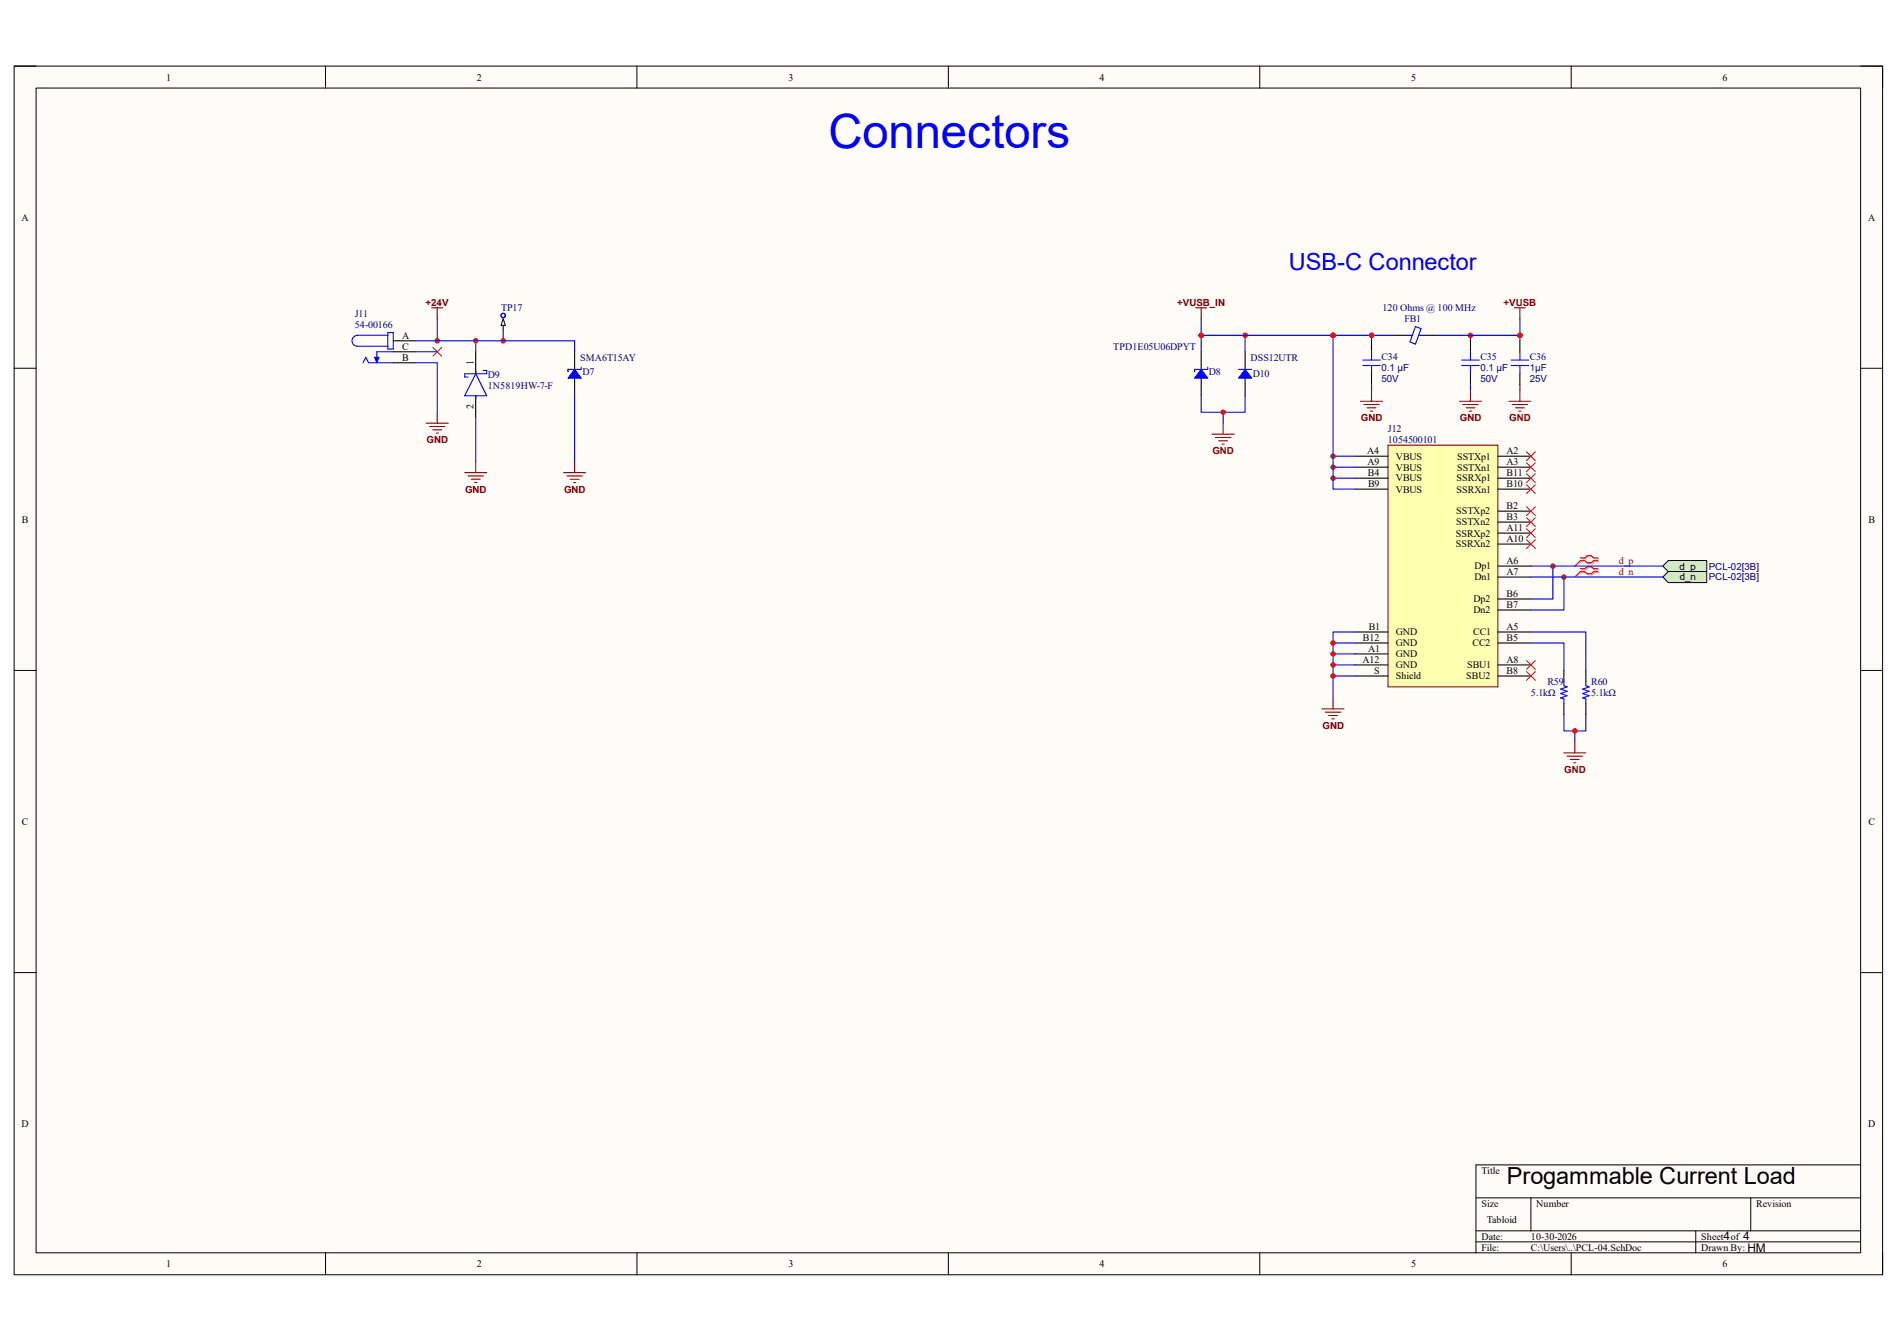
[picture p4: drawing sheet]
<svg xmlns="http://www.w3.org/2000/svg" width="297mm" height="210mm" viewBox="0 0 297 210" stroke-linecap="round" stroke-linejoin="round" font-family="sans-serif">
<path d="M2.2 10.4h292.6v189.2h-292.6z" fill-rule="evenodd" fill="#fffcf8"/>
<path d="M2.2 10.4h292.6v189.2h-292.6z" fill="none" stroke="#000" stroke-width=".16"/>
<path d="M5.7 13.8h285.6v182.4h-285.6z" fill-rule="evenodd" fill="#fffcf8"/>
<g fill="none" stroke="#000" stroke-width=".16">
<path d="M2.2 10.3h3.4M5.7 13.8h285.6v182.4h-285.6zM51 10.3v3.5M99.7 10.4v3.4M148.5 10.4v3.4M197.2 10.4v3.4M246 10.4v3.4M291.3 10.4h3.5v3.4M2.2 57.7h3.4M291.3 57.7h3.5M2.2 105h3.4M291.3 105h3.5"/>
<path d="M2.2 152.3h3.4M291.3 152.3h3.5M51 196.2v3.4M99.7 196.2v3.4M148.5 196.2v3.4M197.2 196.2v3.4M231.1 187.6h60.2M231.1 192.8h60.2M231.1 194.5h60.2M239.7 187.6v5.2M246 196.2v3.4M265.5 192.8v3.4"/>
<path d="M274.1 187.6v5.2M291.3 182.4h-60.2v13.8M294.8 196.2v3.4"/>
</g>
<path d="M66.7 66.3h3.5M67.3 66.8h2.4M67.8 67.3h1.3M68.3 67.8h.3M68.5 64.6v1.7M72.8 74h3.4M73.3 74.5h2.4M73.8 75.1h1.4M74.3 75.6h.4M74.5 72.3v1.7" fill="none" stroke="#800000" stroke-width=".17"/>
<path d="M67.8 54.4l1.3 1.4M69.1 54.4l-1.3 1.4" fill="none" stroke="#f00" stroke-width=".16"/>
<path d="M78.8 49.9v1.7" fill="none" stroke="#000" stroke-width=".17"/>
<path d="M78.8 49.9l.3 1.1h-.7z" fill="#f8fcff"/>
<path d="M78.8 49.9l.3 1.1h-.7z" fill="none" stroke="#000" stroke-width=".16"/>
<g fill="none" stroke="#00f" stroke-width=".17">
<circle cx="78.8" cy="49.4" r=".34"/>
<circle cx="78.8" cy="49.4" r=".35"/>
</g>
<path d="M90 55.1v2.7M90 59.2v2.8" fill="none" stroke="#000" stroke-width=".17"/>
<path d="M90 57.8l1 1.4h-2.1z" fill="#00f"/>
<path d="M65 56.8h3.5v7.8M65 55.1h3.5M68.5 49.9v3.5M90 57.8l1 1.4h-2.1zM91 57.5v.3h-2.1v.4" fill="none" stroke="#00f" stroke-width=".17"/>
<path d="M88.2 74h3.5M88.8 74.5h2.4M89.3 75.1h1.4M89.8 75.6h.3M90 72.3v1.7" fill="none" stroke="#800000" stroke-width=".17"/>
<circle cx="68.5" cy="53.4" r=".34" fill="#f00"/>
<circle cx="68.5" cy="53.4" r=".34" fill="none" stroke="#f00" stroke-width=".16"/>
<path d="M74.5 53.4v1.7" fill="none" stroke="#00f" stroke-width=".17"/>
<circle cx="74.5" cy="53.4" r=".34" fill="#f00"/>
<circle cx="74.5" cy="53.4" r=".34" fill="none" stroke="#f00" stroke-width=".16"/>
<path d="M78.8 51.6v1.8" fill="none" stroke="#00f" stroke-width=".17"/>
<circle cx="78.8" cy="53.4" r=".34" fill="#f00"/>
<circle cx="78.8" cy="53.4" r=".34" fill="none" stroke="#f00" stroke-width=".16"/>
<path d="M67.6 48.2h1.7M68.5 48.2v1.7" fill="none" stroke="#800000" stroke-width=".17"/>
<path d="M217.3 69.7h17.2v37.9h-17.2z" fill-rule="evenodd" fill="#ffffb0"/>
<path d="M217.3 69.7h17.2v37.9h-17.2z" fill="none" stroke="#800000" stroke-width=".16"/>
<g fill="none" stroke="#000" stroke-width=".17">
<path d="M212.2 71.4h5.1M212.2 73.2h5.1M212.2 76.6h5.1M212.2 74.9h5.1M234.5 71.4h5.2M234.5 73.2h5.2M234.5 76.6h5.2M234.5 74.9h5.2M212.2 99h5.1M234.5 99h5.2M234.5 88.7h5.2M234.5 90.4h5.2"/>
<path d="M234.5 85.2h5.2M234.5 83.5h5.2M234.5 80.1h5.2M234.5 81.8h5.2M234.5 93.8h5.2M234.5 95.5h5.2M212.2 102.4h5.1M212.2 104.1h5.1M212.2 100.7h5.1M212.2 105.9h5.1M234.5 104.1h5.2M234.5 100.7h5.2"/>
<path d="M234.5 105.9h5.2"/>
</g>
<path d="M208.7 71.4h3.5" fill="none" stroke="#00f" stroke-width=".17"/>
<circle cx="208.7" cy="71.4" r=".34" fill="#f00"/>
<circle cx="208.7" cy="71.4" r=".34" fill="none" stroke="#f00" stroke-width=".16"/>
<path d="M208.7 73.2h3.5" fill="none" stroke="#00f" stroke-width=".17"/>
<circle cx="208.7" cy="73.2" r=".34" fill="#f00"/>
<circle cx="208.7" cy="73.2" r=".34" fill="none" stroke="#f00" stroke-width=".16"/>
<path d="M208.7 74.9h3.5" fill="none" stroke="#00f" stroke-width=".17"/>
<circle cx="208.7" cy="74.9" r=".34" fill="#f00"/>
<circle cx="208.7" cy="74.9" r=".34" fill="none" stroke="#f00" stroke-width=".16"/>
<path d="M212.2 99h-3.5v10.3M208.7 105.9h3.5" fill="none" stroke="#00f" stroke-width=".17"/>
<circle cx="208.7" cy="105.9" r=".34" fill="#f00"/>
<circle cx="208.7" cy="105.9" r=".34" fill="none" stroke="#f00" stroke-width=".16"/>
<path d="M208.7 104.1h3.5" fill="none" stroke="#00f" stroke-width=".17"/>
<circle cx="208.7" cy="104.1" r=".34" fill="#f00"/>
<circle cx="208.7" cy="104.1" r=".34" fill="none" stroke="#f00" stroke-width=".16"/>
<path d="M208.7 102.4h3.5" fill="none" stroke="#00f" stroke-width=".17"/>
<circle cx="208.7" cy="102.4" r=".34" fill="#f00"/>
<circle cx="208.7" cy="102.4" r=".34" fill="none" stroke="#f00" stroke-width=".16"/>
<path d="M208.7 100.7h3.5" fill="none" stroke="#00f" stroke-width=".17"/>
<circle cx="208.7" cy="100.7" r=".34" fill="#f00"/>
<circle cx="208.7" cy="100.7" r=".34" fill="none" stroke="#f00" stroke-width=".16"/>
<path d="M207 111h3.4M207.5 111.5h2.4M208 112.1h1.4M208.5 112.6h.4M208.7 109.3v1.7" fill="none" stroke="#800000" stroke-width=".17"/>
<path d="M243.1 88.7v5.1h-3.4" fill="none" stroke="#00f" stroke-width=".17"/>
<circle cx="243.1" cy="88.7" r=".34" fill="#f00"/>
<circle cx="243.1" cy="88.7" r=".34" fill="none" stroke="#f00" stroke-width=".16"/>
<path d="M244.9 90.4v5.1h-5.2" fill="none" stroke="#00f" stroke-width=".17"/>
<circle cx="244.9" cy="90.4" r=".34" fill="#f00"/>
<g fill="none" stroke="#f00" stroke-width=".16">
<path d="M239 79.4l1.4 1.3M239 70.8l1.4 1.3M239 72.5l1.4 1.4M239 74.2l1.4 1.4M239 75.9l1.4 1.4M240.4 79.4l-1.4 1.3M240.4 70.8l-1.4 1.3M240.4 72.5l-1.4 1.4M240.4 74.2l-1.4 1.4M240.4 75.9l-1.4 1.4M239 84.5l1.4 1.4M239 82.8l1.4 1.4"/>
<path d="M239 81.1l1.4 1.4M240.4 84.5l-1.4 1.4M240.4 82.8l-1.4 1.4M240.4 81.1l-1.4 1.4M239 105.2l1.4 1.4M239 103.5l1.4 1.3M240.4 105.2l-1.4 1.4M240.4 103.5l-1.4 1.3"/>
<circle cx="244.9" cy="90.4" r=".34"/>
</g>
<path d="M238 53.4v1.7M238 58.5v1.8M244.9 105v1.7M244.9 110.2v1.7M248.3 105v1.7M248.3 110.2v1.7" fill="none" stroke="#000" stroke-width=".17"/>
<path d="M236.6 56.4h2.7M236.6 57.2h2.7M238 55.1v1.3M238 57.2v1.3M238 60.3v.8M239.7 99h8.6v6M239.7 100.7h5.2v4.3M244.9 111.9v2.6h3.4v-2.6M244.9 106.7v.7l.5 .2-1.1 .3 1.1 .4-1.1 .3 1.1 .4-1.1 .3 .6 .2v.7M246.6 114.5v1.7M248.3 106.7v.7l.5 .2-1 .3 1 .4-1 .3 1 .4-1 .3 .5 .2v.7" fill="none" stroke="#00f" stroke-width=".17"/>
<path d="M236.3 62.8h3.4M236.8 63.4h2.4M237.3 63.9h1.4M237.8 64.4h.3M238 61.1v1.7" fill="none" stroke="#800000" stroke-width=".17"/>
<circle cx="246.6" cy="114.5" r=".34" fill="#f00"/>
<circle cx="246.6" cy="114.5" r=".34" fill="none" stroke="#f00" stroke-width=".16"/>
<path d="M187.2 48.2h1.7M188.1 48.2v1.7M244.9 117.9h3.4M245.4 118.4h2.4M245.9 118.9h1.4M246.4 119.5h.3M246.6 116.2v1.7" fill="none" stroke="#800000" stroke-width=".17"/>
<path d="M208.7 52.5v24.1h3.5M219.9 52.5h1.2M221.6 51.1l.9 .4-.9 2.4-.8-.3zM222.1 52.5h1.2M228.8 56.4h2.8M228.8 57.2h2.8M230.2 55.1v1.3M230.2 57.2v1.3" fill="none" stroke="#00f" stroke-width=".17"/>
<path d="M218.2 52.5h1.7M223.3 52.5h1.8M230.2 53.4v1.7M230.2 58.5v1.8" fill="none" stroke="#000" stroke-width=".17"/>
<circle cx="208.7" cy="52.5" r=".34" fill="#f00"/>
<circle cx="208.7" cy="52.5" r=".34" fill="none" stroke="#f00" stroke-width=".16"/>
<path d="M214.7 53.4v1.7M214.7 58.5v1.8" fill="none" stroke="#000" stroke-width=".17"/>
<path d="M213.4 56.4h2.7M213.4 57.2h2.7M214.7 55.1v1.3M214.7 57.2v1.3M238 52.5v.9" fill="none" stroke="#00f" stroke-width=".17"/>
<circle cx="238" cy="52.5" r=".34" fill="#f00"/>
<circle cx="238" cy="52.5" r=".34" fill="none" stroke="#f00" stroke-width=".16"/>
<path d="M218.2 52.5h-3.5v.9" fill="none" stroke="#00f" stroke-width=".17"/>
<circle cx="214.7" cy="52.5" r=".34" fill="#f00"/>
<circle cx="214.7" cy="52.5" r=".34" fill="none" stroke="#f00" stroke-width=".16"/>
<path d="M230.2 52.5v.9" fill="none" stroke="#00f" stroke-width=".17"/>
<circle cx="230.2" cy="52.5" r=".34" fill="#f00"/>
<circle cx="230.2" cy="52.5" r=".34" fill="none" stroke="#f00" stroke-width=".16"/>
<path d="M213 62.8h3.5M213.5 63.4h2.4M214 63.9h1.4M214.6 64.4h.3M214.7 61.1v1.7M228.5 62.8h3.4M229 63.4h2.4M229.5 63.9h1.4M230 64.4h.4M230.2 61.1v1.7" fill="none" stroke="#800000" stroke-width=".17"/>
<path d="M208.7 52.5h6M214.7 60.3v.8M230.2 60.3v.8" fill="none" stroke="#00f" stroke-width=".17"/>
<circle cx="208.7" cy="52.5" r=".34" fill="#f00"/>
<circle cx="208.7" cy="52.5" r=".34" fill="none" stroke="#f00" stroke-width=".16"/>
<circle cx="214.7" cy="52.5" r=".34" fill="#f00"/>
<circle cx="214.7" cy="52.5" r=".34" fill="none" stroke="#f00" stroke-width=".16"/>
<path d="M194.9 55.1v2.7M194.9 59.2v2.8" fill="none" stroke="#000" stroke-width=".17"/>
<path d="M193.9 57.8h2.1" fill="none" stroke="#00f" stroke-width=".17"/>
<path d="M194.9 57.8l1.1 1.4h-2.1z" fill="#00f"/>
<path d="M194.9 57.8l1.1 1.4h-2.1z" fill="none" stroke="#00f" stroke-width=".17"/>
<path d="M188.1 55.1v2.7M188.1 59.2v2.8" fill="none" stroke="#000" stroke-width=".17"/>
<path d="M188.1 57.8l1 1.4h-2.1z" fill="#00f"/>
<path d="M188.1 57.8l1 1.4h-2.1zM188.1 52.5v2.6M189.1 57.5v.3h-2.1v.4" fill="none" stroke="#00f" stroke-width=".17"/>
<circle cx="188.1" cy="52.5" r=".34" fill="#f00"/>
<circle cx="188.1" cy="52.5" r=".34" fill="none" stroke="#f00" stroke-width=".16"/>
<path d="M194.9 52.5v2.6" fill="none" stroke="#00f" stroke-width=".17"/>
<circle cx="195" cy="52.5" r=".34" fill="#f00"/>
<circle cx="195" cy="52.5" r=".34" fill="none" stroke="#f00" stroke-width=".16"/>
<path d="M188.1 62v2.6h6.8v-2.6M191.5 64.6v1.7" fill="none" stroke="#00f" stroke-width=".17"/>
<circle cx="191.5" cy="64.6" r=".34" fill="#f00"/>
<circle cx="191.5" cy="64.6" r=".34" fill="none" stroke="#f00" stroke-width=".16"/>
<path d="M189.8 68h3.4M190.3 68.5h2.4M190.8 69h1.4M191.3 69.6h.4M191.5 66.3v1.7" fill="none" stroke="#800000" stroke-width=".17"/>
<path d="M261.2 87.8h6v1.7h-6l-.9-.8z" fill-rule="evenodd" fill="#c8f1c8"/>
<path d="M261.2 87.8h6v1.7h-6l-.9-.8z" fill="none" stroke="#000" stroke-width=".16"/>
<path d="M260.3 90.4l.9-.9h6v1.7h-6z" fill-rule="evenodd" fill="#c8f1c8"/>
<path d="M260.3 90.4l.9-.9h6v1.7h-6z" fill="none" stroke="#000" stroke-width=".16"/>
<path d="M247.6 87.5h.7l.3-.3h.7l.4 .3h.7M247.6 88h.7l.3 .3h.7l.4-.3h.7M247.6 89.3h.7l.3-.4h.7l.4 .4h.7M247.6 89.7h.7l.3 .3h.7l.4-.3h.7" fill="none" stroke="#d0a19e" stroke-width=".17"/>
<path d="M247.6 88l-1 .7M247.6 89.7l-1 .7" fill="none" stroke="#d0a19e" stroke-width=".16"/>
<path d="M247.4 87.4h.7l.4-.4h.7l.3 .4h.7M247.4 87.8h.7l.4 .3h.7l.3-.3h.7M247.4 89.1h.7l.4-.4h.7l.3 .4h.7M247.4 89.5h.7l.4 .4h.7l.3-.4h.7" fill="none" stroke="#f00" stroke-width=".17"/>
<path d="M247.4 87.8l-.8 .9M247.4 89.5l-.8 .9" fill="none" stroke="#f00" stroke-width=".16"/>
<path d="M237.1 48.2h1.7M238 48.2v1.7" fill="none" stroke="#800000" stroke-width=".17"/>
<path d="M188.1 49.9v2.6h20.6M239.7 90.4h20.6M239.7 88.7h20.6" fill="none" stroke="#00f" stroke-width=".17"/>
<circle cx="208.7" cy="52.5" r=".34" fill="#f00"/>
<circle cx="208.7" cy="52.5" r=".34" fill="none" stroke="#f00" stroke-width=".16"/>
<circle cx="188.1" cy="52.5" r=".34" fill="#f00"/>
<circle cx="188.1" cy="52.5" r=".34" fill="none" stroke="#f00" stroke-width=".16"/>
<path d="M238 49.9v2.6h-12.9" fill="none" stroke="#00f" stroke-width=".17"/>
<circle cx="238" cy="52.5" r=".34" fill="#f00"/>
<circle cx="238" cy="52.5" r=".34" fill="none" stroke="#f00" stroke-width=".16"/>
<path d="M74.5 55.1v3.4M74.5 62v3.4" fill="none" stroke="#000" stroke-width=".17"/>
<path d="M56 52.5h4.7M56 54.2h4.7M56.8 56.8l.5-.8 .4 .8h3.9M60.7 52.1h.9v2.6h-.9zM61.6 55.1h-2.6v1.7M65 53.4h25v1.7M74.5 58.5l1.7 3.5h-3.4zM74.5 58v.5M75.7 58h.5v.5h-3.4v.5h.5M74.5 62v.5M74.5 65.4v6.9M90 62v10.3" fill="none" stroke="#00f" stroke-width=".17"/>
<path d="M58.7 56h.6l-.3 .8z" fill="#00f"/>
<path d="M56 52.5a.86 .86 0 0 0-.9 .9 .86 .86 0 0 0 .9 .8M58.7 56h.6l-.3 .8z" fill="none" stroke="#00f" stroke-width=".17"/>
<path d="M61.6 53.4h3.4M61.6 55.1h3.4M61.6 56.8h3.4" fill="none" stroke="#000" stroke-width=".17"/>
<text font-size="7.4" fill="#00f" x="129.7" y="23.2">Connectors</text>
<text font-size="3.7" fill="#00f" x="201.8" y="42.2">USB-C Connector</text>
<text font-size="3.7" x="235.9" y="185.4">Progammable Current Load</text>
<g font-size="1.9">
<text x="269.8" y="194.3">4</text>
<text x="272.9" y="194.3">4</text>
<text x="273.6" y="196">HM</text>
</g>
<g font-size="1.6">
<text x="26" y="12.6">1</text>
<text x="74.6" y="12.6">2</text>
<text x="123.4" y="12.6">3</text>
<text x="172.1" y="12.6">4</text>
<text x="220.9" y="12.6">5</text>
<text x="269.7" y="12.6">6</text>
<text x="3.4" y="34.5">A</text>
<text x="292.5" y="34.5">A</text>
<text x="62.9" y="53">A</text>
<text x="62.9" y="54.7">C</text>
<text x="62.9" y="56.5">B</text>
<text x="74.1" y="57.2" transform="rotate(-90 74.1 57.2)">1</text>
<text x="74.1" y="64.1" transform="rotate(-90 74.1 64.1)">2</text>
<text x="214.1" y="71.1">A4</text>
<text x="218.5" y="72">VBUS</text>
<text x="228.1" y="72">SSTXp1</text>
<text x="235.9" y="71.1">A2</text>
<text x="214.1" y="72.8">A9</text>
<text x="214.2" y="74.5">B4</text>
<text x="214.2" y="76.3">B9</text>
<text x="218.5" y="73.7">VBUS</text>
<text x="218.5" y="77.1">VBUS</text>
<text x="218.5" y="75.4">VBUS</text>
<text x="228" y="77.1">SSRXn1</text>
<text x="228" y="75.4">SSRXp1</text>
<text x="228.1" y="73.7">SSTXn1</text>
<text x="235.9" y="72.8">A3</text>
<text x="235.9" y="76.3">B10</text>
<text x="235.9" y="74.5">B11</text>
<text x="3.4" y="81.9">B</text>
<text x="228" y="80.6">SSTXp2</text>
<text x="228" y="82.3">SSTXn2</text>
<text x="235.9" y="83.1">A11</text>
<text x="235.9" y="79.7">B2</text>
<text x="235.9" y="81.4">B3</text>
<text x="292.6" y="81.9">B</text>
<text x="227.9" y="85.7">SSRXn2</text>
<text x="227.9" y="84">SSRXp2</text>
<text x="230.8" y="89.2">Dp1</text>
<text x="235.9" y="88.3">A6</text>
<text x="235.9" y="84.9">A10</text>
<text x="230.7" y="94.3">Dp2</text>
<text x="230.8" y="90.9">Dn1</text>
<text x="235.9" y="90">A7</text>
<text x="235.9" y="93.5">B6</text>
<text x="235.9" y="95.2">B7</text>
<text x="213.4" y="100.4">B12</text>
<text x="214.3" y="98.6">B1</text>
<text x="218.5" y="99.5">GND</text>
<text x="218.5" y="101.2">GND</text>
<text x="230.5" y="101.2">CC2</text>
<text x="230.7" y="99.5">CC1</text>
<text x="230.7" y="96.1">Dn2</text>
<text x="235.9" y="98.6">A5</text>
<text x="235.9" y="100.4">B5</text>
<text x="213.3" y="103.8">A12</text>
<text x="214.2" y="102.1">A1</text>
<text x="215.1" y="105.5">S</text>
<text x="218.5" y="103">GND</text>
<text x="218.5" y="104.6">GND</text>
<text x="218.5" y="106.4">Shield</text>
<text x="229.6" y="106.4">SBU2</text>
<text x="229.7" y="104.6">SBU1</text>
<text x="235.9" y="103.8">A8</text>
<text x="235.9" y="105.5">B8</text>
<text x="3.4" y="129.2">C</text>
<text x="292.5" y="129.2">C</text>
<text x="3.4" y="176.5">D</text>
<text x="292.5" y="176.5">D</text>
<text x="231.9" y="183.8">Title</text>
<text x="231.9" y="189">Size</text>
<text x="232.8" y="191.6">Tabloid</text>
<text x="240.5" y="189">Number</text>
<text x="274.9" y="189">Revision</text>
<text x="231.9" y="194.1">Date:</text>
<text x="231.9" y="195.9">File:</text>
<text x="239.7" y="194.1">10-30-2026</text>
<text x="239.7" y="195.9">C:\Users\..\PCL-04.SchDoc</text>
<text x="266.4" y="195.9">Drawn By:</text>
<text x="266.4" y="194.1">Sheet</text>
<text x="271" y="194.1">of</text>
<text x="26" y="198.5">1</text>
<text x="74.6" y="198.5">2</text>
<text x="123.4" y="198.5">3</text>
<text x="172.1" y="198.5">4</text>
<text x="220.9" y="198.5">5</text>
<text x="269.7" y="198.5">6</text>
</g>
<g font-size="1.6" fill="#000080">
<text x="55.5" y="49.6">J11</text>
<text x="55.5" y="51.3">54-00166</text>
<text x="78.4" y="48.7">TP17</text>
<text x="216.5" y="48.7">120 Ohms @ 100 MHz</text>
<text x="219.9" y="50.5">FB1</text>
<text x="76.4" y="59.2">D9</text>
<text x="90.8" y="56.5">SMA6T15AY</text>
<text x="91.2" y="58.7">D7</text>
<text x="174.3" y="54.7">TPD1E05U06DPYT</text>
<text x="189.3" y="58.7">D8</text>
<text x="195.8" y="56.5">DSS12UTR</text>
<text x="196.1" y="59.1">D10</text>
<text x="216.3" y="56.3">C34</text>
<text x="231.8" y="56.3">C35</text>
<text x="239.5" y="56.3">C36</text>
<text x="76.4" y="61">1N5819HW-7-F</text>
<text x="217.3" y="67.6">J12</text>
<text x="217.3" y="69.4">1054500101</text>
<text x="242.3" y="107.2">R59</text>
<text x="249.1" y="107.2">R60</text>
<text x="239.7" y="109">5.1kΩ</text>
<text x="249.1" y="109">5.1kΩ</text>
</g>
<g font-size="1.6" fill="#800000">
<text x="253.4" y="88.3">d_p</text>
<text x="253.4" y="90">d_n</text>
</g>
<g font-size="1.5" fill="#800000">
<text x="66.6" y="47.9">+24V</text>
<text x="184.3" y="47.9">+VUSB_IN</text>
<text x="235.4" y="47.9">+VUSB</text>
<text x="213.1" y="66">GND</text>
<text x="228.6" y="66">GND</text>
<text x="236.3" y="66">GND</text>
<text x="66.8" y="69.4">GND</text>
<text x="189.8" y="71.1">GND</text>
<text x="72.8" y="77.1">GND</text>
<text x="88.3" y="77.1">GND</text>
<text x="207.1" y="114.1">GND</text>
<text x="244.9" y="121">GND</text>
</g>
<g font-size="1.5" fill="#000080">
<text x="216.3" y="58">0.1 µF</text>
<text x="216.3" y="59.8">50V</text>
<text x="231.8" y="58">0.1 µF</text>
<text x="231.8" y="59.8">50V</text>
<text x="239.5" y="58">1µF</text>
<text x="239.5" y="59.8">25V</text>
<text x="267.5" y="89.2">PCL-02[3B]</text>
<text x="267.5" y="90.9">PCL-02[3B]</text>
</g>
<g font-size="1.5">
<text x="263" y="89.2">d_p</text>
<text x="263" y="90.9">d_n</text>
</g>
</svg>
